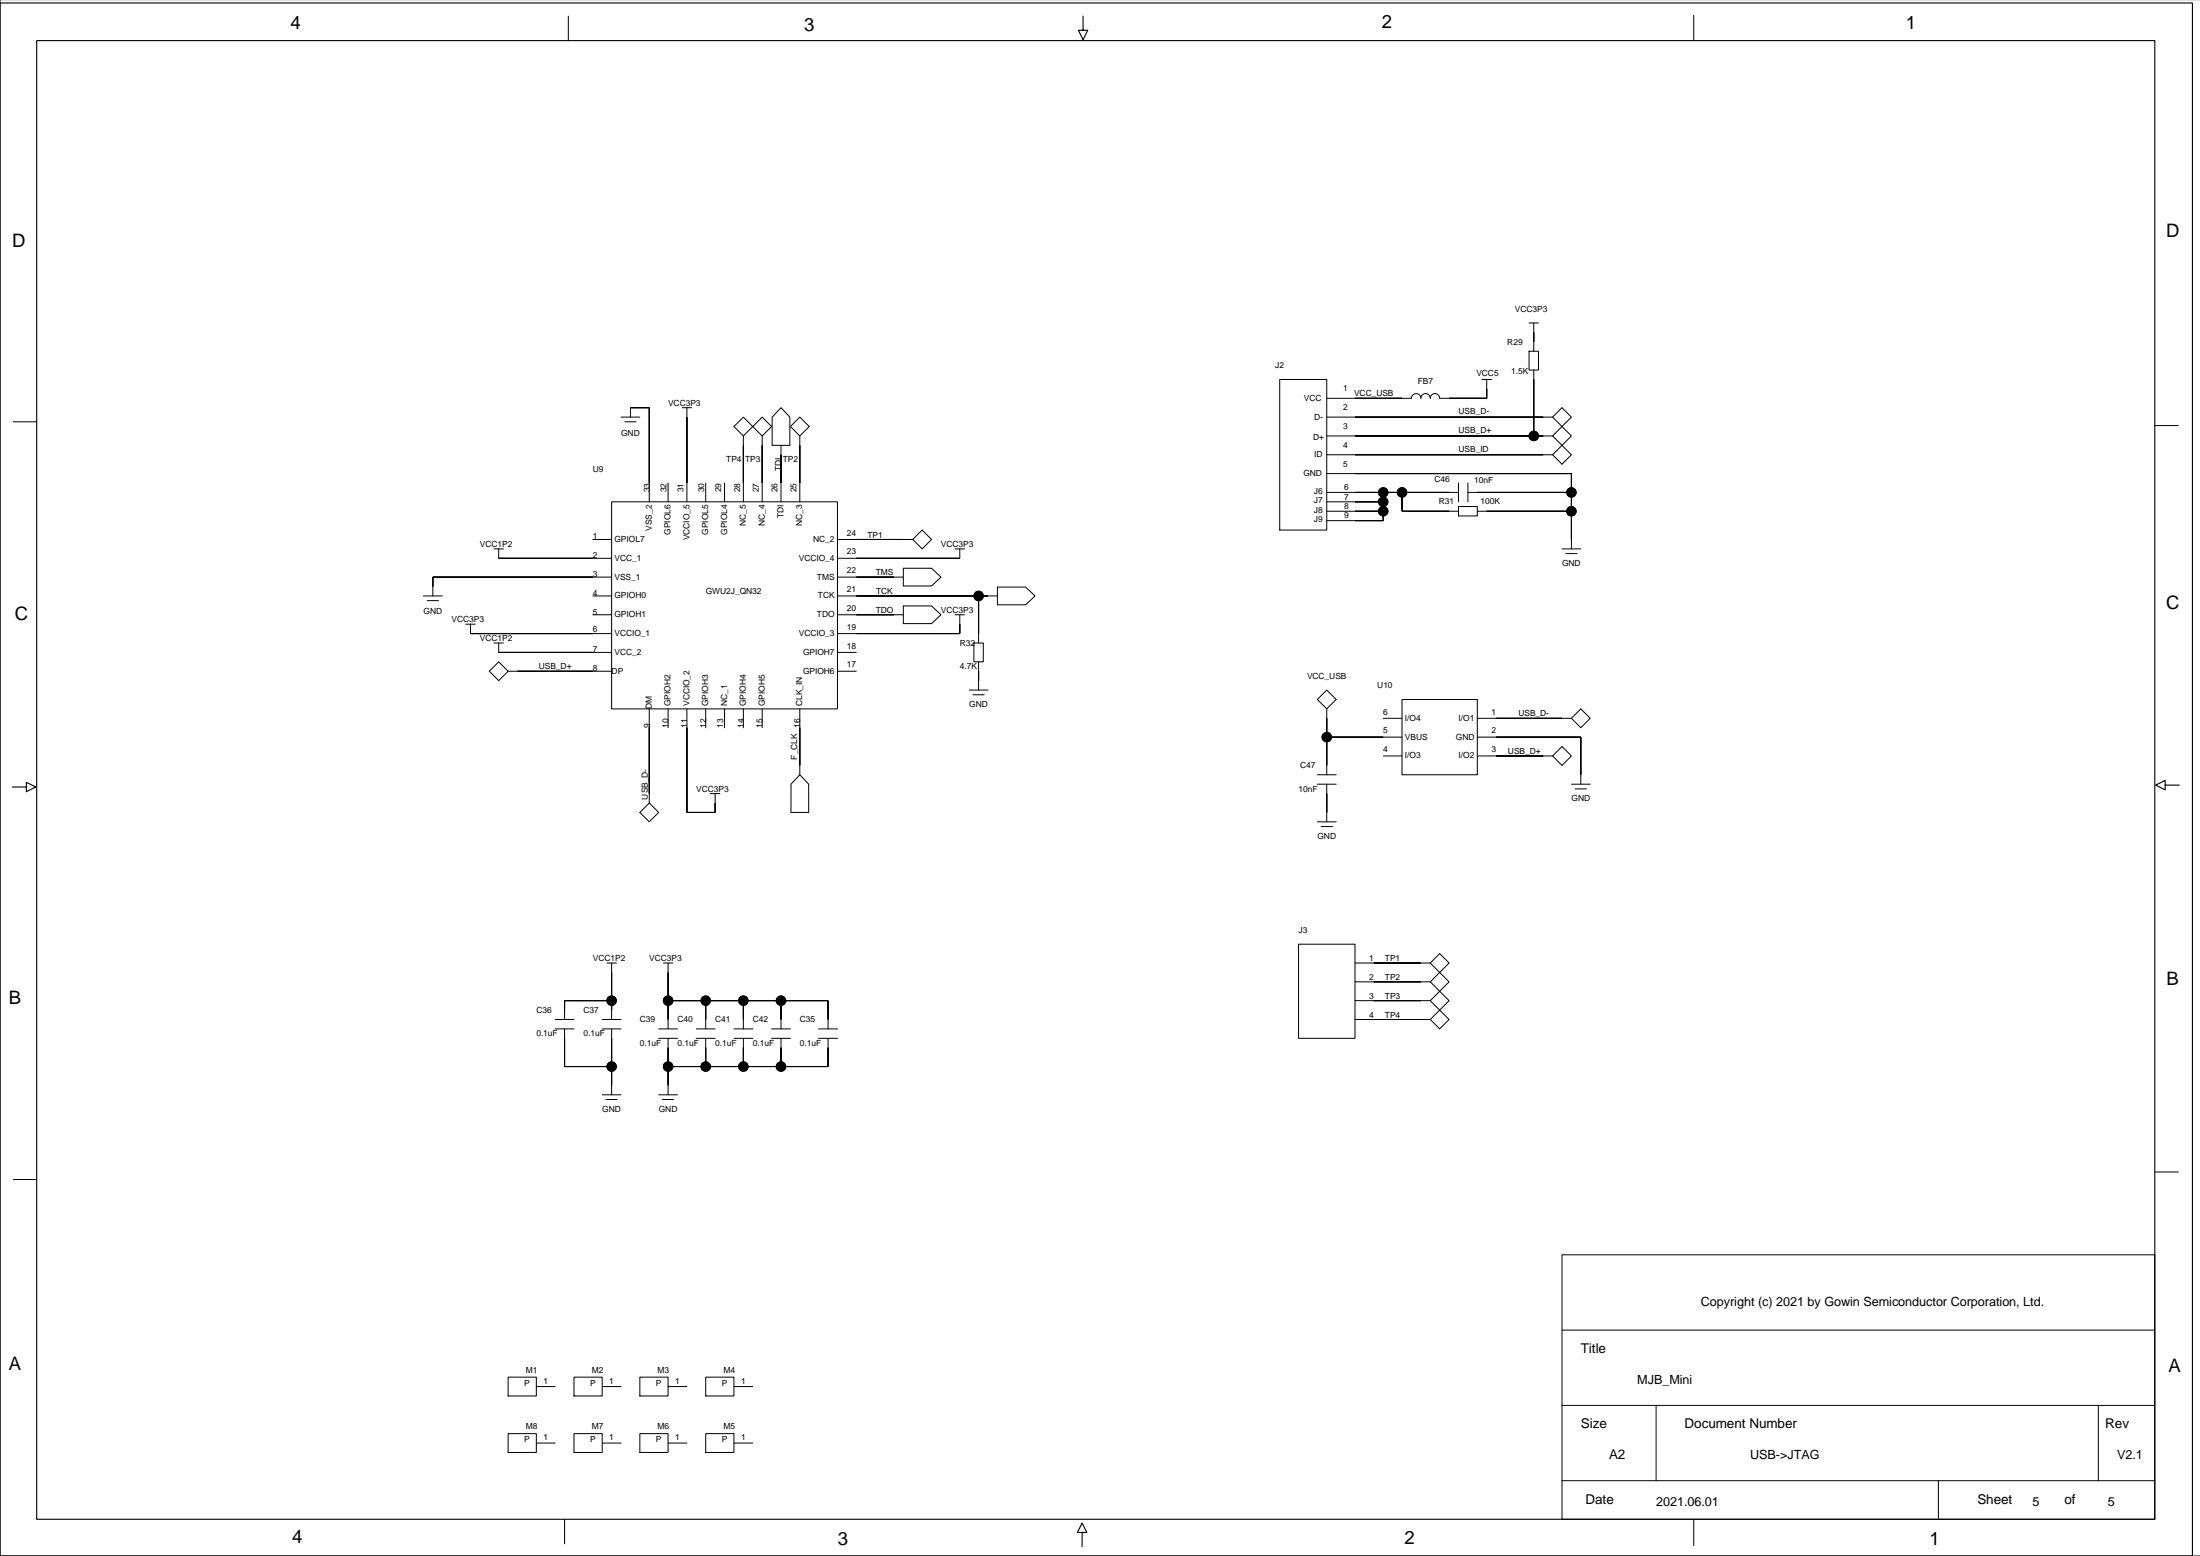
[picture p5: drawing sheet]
<svg xmlns="http://www.w3.org/2000/svg" width="594mm" height="420mm" viewBox="0 0 594 420" stroke-linecap="round" stroke-linejoin="round" font-family="sans-serif">
<g fill="none" stroke="#000" stroke-width=".27">
<path d="M0 -.1v419.9h593.8M153.4 4.4v6.6M457.1 4.1v6.9M406.3 99.8h.1M412.7 94.8h2.5v5h-2.5zM412.7 87.1h2.5M413.9 89.7h.1M413.9 87.1v7.7M413.9 99.8v17.8M419 84.6h.1M3.6 113.8h6.3M167.6 112.5h5.1"/>
<path d="M168.6 113.8h3.1M170.1 112.5v-2.5h5.1v25.4M184.1 110h2.5M185.4 112.5h.1M185.4 110v25.4M190.5 107.5h.1M200.6 112.5l2.6 2.6-2.6 2.5-2.5-2.5zM200.6 117.6v17.8M205.7 112.5l2.5 2.6-2.5 2.5-2.5-2.5zM205.7 117.6v17.8M210.8 110l2.4 2.5v7.7h-4.8v-7.7zM215.9 112.5l2.5 2.6-2.5 2.5-2.6-2.5z"/>
<path d="M215.9 117.6v17.8M345.4 102.4h12.7v40.6h-12.7zM358.1 117.6h60.9M358.1 112.5h60.9M400 102.4h2.5M401.2 104.9h.1M401.2 102.4v5.1h-12.7a1.27 1.27 0 0 0-1.2-1.3 1.27 1.27 0 0 0-1.3 1.3 1.27 1.27 0 0 0-1.3-1.3 1.27 1.27 0 0 0-1.2 1.3 1.27 1.27 0 0 0-1.3-1.3 1.27 1.27 0 0 0-1.3 1.3h-22.8M419 112.5l2.5-2.5 2.6 2.5-2.6 2.6zM421.5 115.1l-2.5 2.5 2.5 2.6M421.5 115.1l2.6 2.5-2.6 2.6M581.5 114.8h6.4M165.1 135.4h60.9v55.9h-60.9z"/>
<path d="M180.3 130.3v5.1M190.5 130.3v5.1M195.5 130.3v5.1M210.8 120.2v15.2M358.1 127.8h66v20.3M358.1 137.9h15.2M358.1 132.9h35.5M358.1 122.7h60.9M358.1 135.4h15.2M373.3 132.9v7.6h-15.2M378.4 132.9v5h15.2M393.6 136.7h5.1v2.5h-5.1z"/>
<path d="M393.6 130.3v5.1M396.1 132.9h28M396.1 130.3v5.1M398.7 137.9h25.4M419 122.7l2.5-2.5 2.6 2.5-2.6 2.5zM133.3 148.1h2.6M134.6 150.6h.1M134.6 148.1v2.5h30.5M139.7 145.5h.1M160 145.5h5.1M165.1 155.7h-48.3v5.1M226 155.7h17.8"/>
<path d="M226 145.5h20.3M243.8 153.3h7.6l2.5 2.4-2.5 2.4h-7.6zM248.9 143l2.5 2.5-2.5 2.6-2.6-2.6zM257.8 148.1h2.5M259 150.6h.1M259 148.1v2.5h-33M264.1 145.5h.1M269.2 158.4h7.6l2.5 2.4-2.5 2.4h-7.6zM421.5 148.1h5.1M422.6 149.4h3M114.3 160.8h5.1M115.3 162.1h3"/>
<path d="M125.7 168.4h2.5M127 170.9h.1M127 168.4v2.5h38.1M132.1 165.9h.1M133.3 173.5h2.6M134.6 176h.1M134.6 173.5v2.5h30.5M139.7 170.9h.1M160 160.8h5.1M160 165.9h5.1M226 160.8h43.2M226 165.9h17.8"/>
<path d="M226 176h5.1M243.8 163.5h7.6l2.5 2.4-2.5 2.4h-7.6zM257.8 165.9h2.5M259 168.4h.1M259 165.9v5h-33M262.8 173.5h2.6v5.1h-2.6zM264.1 163.3h.1M264.1 160.8v12.7M264.1 178.6v7.6M132.1 181.1l2.5-2.5 2.5 2.5-2.5 2.5zM137.1 181.1h28M175.2 191.3v25.4"/>
<path d="M180.3 191.3v5M185.4 191.3v27.9h7.6v-5.1M190.5 191.3v5M195.5 191.3v5M200.6 191.3v5M205.7 191.3v5M215.9 191.3v17.7M226 181.1h5.1M261.6 186.2h5M262.6 187.4h3M355.5 188.7l2.6-2.5 2.5 2.5-2.5 2.6zM358.1 191.3v17.7"/>
<path d="M358.1 198.9h20.3M373.3 193.8h5.1M378.4 188.7h20.3v20.3h-20.3zM398.7 193.8h25.4M398.7 198.9h27.9v12.7M424.1 193.8l2.5-2.5 2.6 2.5-2.6 2.5zM175.2 216.7l2.6 2.5-2.6 2.5-2.5-2.5zM191.7 214.1h2.6M193 216.7h.1M198.1 211.6h.1M215.9 209l2.3 2.6v7.6h-4.7v-7.6zM355.5 211.6h5.1"/>
<path d="M355.5 209h5.1M358.1 211.6v10.1M373.3 204h5.1M398.7 204h20.3M419 204l2.5-2.6 2.6 2.6-2.6 2.5zM424.1 211.6h5.1M425.1 212.8h3M355.5 221.7h5.1M356.5 223h3.1M163.8 259.8h2.5M165.1 259.8v15.3M170.1 257.3h.1"/>
<path d="M179 259.8h2.6M180.3 259.8v17.8M185.4 257.3h.1M350.4 254.7h15.3v25.4h-15.3zM365.7 259.8h20.3M386 259.8l2.5-2.5 2.6 2.5-2.6 2.6zM149.8 277.6h5.1M149.8 275.1h5.1M152.4 277.6v10.2h12.7M162.5 277.6h5.1M162.5 275.1h5.1M165.1 262.4h.1"/>
<path d="M165.1 270h-12.7v5.1M165.1 277.6v17.8M177.8 277.6h5M180.3 262.4h.1M180.3 270h43.2v7.6M187.9 277.6h5.1M190.5 270v7.6M198.1 277.6h5.1M200.6 270v7.6M208.2 277.6h5.1M210.8 270v7.6M220.9 277.6h5.1"/>
<path d="M365.7 275.1h20.3M365.7 270h20.3M365.7 264.9h20.3M386 275.1l2.5-2.6 2.6 2.6-2.6 2.5zM388.5 267.4l-2.5 2.6 2.5 2.5M388.5 267.4l2.6 2.6-2.6 2.5M388.5 262.4l-2.5 2.5 2.5 2.5M388.5 262.4l2.6 2.5-2.6 2.5M162.5 295.4h5.1M163.5 296.6h3.1M177.8 295.4h5M177.8 280.1h5"/>
<path d="M178.8 296.6h3M180.3 280.1v15.3M187.9 280.1h5.1M190.5 280.1v7.7M198.1 280.1h5.1M200.6 280.1v7.7M208.2 280.1h5.1M210.8 280.1v7.7M220.9 280.1h5.1M223.5 280.1v7.7h-43.2M3.6 318.2h6.3M581.5 316.2h6.4"/>
<path d="M421.5 338.5h160v71.4h-160zM421.5 358.9h160M137.1 371.6h7.6v5h-7.6zM144.7 374.1h5.1M154.9 371.6h7.6v5h-7.6zM162.5 374.1h5.1M172.7 371.6h7.6v5h-7.6zM180.3 374.1h5.1M190.5 371.6h7.6v5h-7.6zM198.1 374.1h5.1M421.5 379.2h160M446.9 379.2v20.3"/>
<path d="M566.3 379.2v20.3M137.1 386.8h7.6v5.1h-7.6zM144.7 389.3h5.1M154.9 386.8h7.6v5.1h-7.6zM162.5 389.3h5.1M172.7 386.8h7.6v5.1h-7.6zM180.3 389.3h5.1M190.5 386.8h7.6v5.1h-7.6zM198.1 389.3h5.1M421.5 399.5h160M523.1 399.5v10.1M152.4 409.9v6.6"/>
<path d="M457.1 410.2v6.8"/>
<circle cx="413.9" cy="117.6" r="1.27"/>
<circle cx="373.3" cy="137.9" r="1.27"/>
<circle cx="373.3" cy="132.9" r="1.27"/>
<circle cx="373.3" cy="135.4" r="1.27"/>
<circle cx="378.4" cy="132.9" r="1.27"/>
<circle cx="424.1" cy="137.9" r="1.27"/>
<circle cx="424.1" cy="132.9" r="1.27"/>
<circle cx="264.1" cy="160.8" r="1.27"/>
<circle cx="358.1" cy="198.9" r="1.27"/>
<circle cx="165.1" cy="270" r="1.27"/>
<circle cx="180.3" cy="270" r="1.27"/>
<circle cx="190.5" cy="270" r="1.27"/>
<circle cx="200.6" cy="270" r="1.27"/>
<circle cx="210.8" cy="270" r="1.27"/>
<circle cx="165.1" cy="287.8" r="1.27"/>
<circle cx="180.3" cy="287.8" r="1.27"/>
<circle cx="190.5" cy="287.8" r="1.27"/>
<circle cx="200.6" cy="287.8" r="1.27"/>
<circle cx="210.8" cy="287.8" r="1.27"/>
</g>
<path d="M0 .8h591.7v419h-591.7zM9.9 11h571.6v398.9h-571.6zM292.3 4.4v3.8h-1.3l1.3 2.5 1.3-2.5h-1.3M3.3 212.3h3.8v1.3l2.5-1.3-2.5-1.2v1.2M584.3 211.8v1.3l-2.5-1.3 2.5-1.2v1.2h3.8M292 413.5h-1.2l1.2-2.6 1.3 2.6h-1.3v3.8" fill="none" stroke="#000" stroke-width=".3"/>
<g fill="#000" stroke="#000" stroke-width=".27">
<path d="M413.9 89.7v2.5z" fill-rule="evenodd"/>
<path d="M170.1 110h5.1z" fill-rule="evenodd"/>
<path d="M175.2 110v20.3z" fill-rule="evenodd"/>
<path d="M185.4 112.5v17.8z" fill-rule="evenodd"/>
<path d="M365.7 117.6h48.2z" fill-rule="evenodd"/>
<path d="M365.7 107.5h12.7z" fill-rule="evenodd"/>
<path d="M391.1 107.5h10.1z" fill-rule="evenodd"/>
<path d="M401.2 104.9v2.6z" fill-rule="evenodd"/>
<path d="M413.9 102.4v15.2z" fill-rule="evenodd"/>
<path d="M365.7 112.5h50.8z" fill-rule="evenodd"/>
<path d="M413.9 117.6h2.6z" fill-rule="evenodd"/>
<path d="M200.6 120.2v10.1z" fill-rule="evenodd"/>
<path d="M205.7 120.2v10.1z" fill-rule="evenodd"/>
<path d="M210.8 122.7v7.6z" fill-rule="evenodd"/>
<path d="M215.9 120.2v10.1z" fill-rule="evenodd"/>
<path d="M373.3 137.9v2.6z" fill-rule="evenodd"/>
<path d="M373.3 135.4v2.5z" fill-rule="evenodd"/>
<path d="M365.7 135.4h7.6z" fill-rule="evenodd"/>
<path d="M365.7 137.9h7.6z" fill-rule="evenodd"/>
<path d="M365.7 132.9h7.6z" fill-rule="evenodd"/>
<path d="M373.3 132.9v2.5z" fill-rule="evenodd"/>
<path d="M378.4 132.9v5z" fill-rule="evenodd"/>
<path d="M373.3 132.9h5.1z" fill-rule="evenodd"/>
<path d="M378.4 132.9h12.7z" fill-rule="evenodd"/>
<path d="M378.4 137.9h12.7z" fill-rule="evenodd"/>
<path d="M365.7 122.7h50.8z" fill-rule="evenodd"/>
<path d="M365.7 127.8h58.4z" fill-rule="evenodd"/>
<path d="M398.7 132.9h25.4z" fill-rule="evenodd"/>
<path d="M424.1 137.9v7.6z" fill-rule="evenodd"/>
<path d="M424.1 132.9v5z" fill-rule="evenodd"/>
<path d="M424.1 127.8v5.1z" fill-rule="evenodd"/>
<path d="M401.2 137.9h22.9z" fill-rule="evenodd"/>
<path d="M116.8 155.7v2.5z" fill-rule="evenodd"/>
<path d="M116.8 155.7h43.2z" fill-rule="evenodd"/>
<path d="M134.6 150.6h25.4z" fill-rule="evenodd"/>
<path d="M231.1 155.7h10.1z" fill-rule="evenodd"/>
<path d="M231.1 145.5h12.7z" fill-rule="evenodd"/>
<path d="M231.1 150.6h27.9z" fill-rule="evenodd"/>
<path d="M365.7 140.5h7.6z" fill-rule="evenodd"/>
<path d="M134.6 176h25.4z" fill-rule="evenodd"/>
<path d="M127 170.9h33z" fill-rule="evenodd"/>
<path d="M231.1 165.9h10.1z" fill-rule="evenodd"/>
<path d="M259 168.4v2.5z" fill-rule="evenodd"/>
<path d="M231.1 170.9h27.9z" fill-rule="evenodd"/>
<path d="M231.1 160.8h33z" fill-rule="evenodd"/>
<path d="M264.1 160.8v10.1z" fill-rule="evenodd"/>
<path d="M264.1 160.8h2.5z" fill-rule="evenodd"/>
<path d="M139.7 181.1h20.3z" fill-rule="evenodd"/>
<path d="M175.2 196.3v17.8z" fill-rule="evenodd"/>
<path d="M185.4 196.3v22.9z" fill-rule="evenodd"/>
<path d="M215.9 196.3v10.2z" fill-rule="evenodd"/>
<path d="M264.1 181.1v2.5z" fill-rule="evenodd"/>
<path d="M358.1 198.9v7.6z" fill-rule="evenodd"/>
<path d="M358.1 193.8v5.1z" fill-rule="evenodd"/>
<path d="M358.1 198.9h15.2z" fill-rule="evenodd"/>
<path d="M403.8 193.8h17.7z" fill-rule="evenodd"/>
<path d="M426.6 198.9v10.1z" fill-rule="evenodd"/>
<path d="M403.8 198.9h22.8z" fill-rule="evenodd"/>
<path d="M193 216.7v2.5z" fill-rule="evenodd"/>
<path d="M185.4 219.2h7.6z" fill-rule="evenodd"/>
<path d="M358.1 214.1v5.1z" fill-rule="evenodd"/>
<path d="M403.8 204h12.7z" fill-rule="evenodd"/>
<path d="M370.8 259.8h12.7z" fill-rule="evenodd"/>
<path d="M152.4 270v2.5z" fill-rule="evenodd"/>
<path d="M165.1 262.4v7.6z" fill-rule="evenodd"/>
<path d="M152.4 270h12.7z" fill-rule="evenodd"/>
<path d="M165.1 270v2.5z" fill-rule="evenodd"/>
<path d="M180.3 262.4v7.6z" fill-rule="evenodd"/>
<path d="M180.3 270v5.1z" fill-rule="evenodd"/>
<path d="M190.5 270v5.1z" fill-rule="evenodd"/>
<path d="M180.3 270h10.2z" fill-rule="evenodd"/>
<path d="M200.6 270v5.1z" fill-rule="evenodd"/>
<path d="M190.5 270h10.1z" fill-rule="evenodd"/>
<path d="M200.6 270h10.2z" fill-rule="evenodd"/>
<path d="M210.8 270v5.1z" fill-rule="evenodd"/>
<path d="M210.8 270h12.7z" fill-rule="evenodd"/>
<path d="M223.5 270v5.1z" fill-rule="evenodd"/>
<path d="M370.8 275.1h12.7z" fill-rule="evenodd"/>
<path d="M370.8 270h12.7z" fill-rule="evenodd"/>
<path d="M370.8 264.9h12.7z" fill-rule="evenodd"/>
<path d="M152.4 280.1v7.7z" fill-rule="evenodd"/>
<path d="M165.1 287.8v5z" fill-rule="evenodd"/>
<path d="M165.1 280.1v7.7z" fill-rule="evenodd"/>
<path d="M152.4 287.8h12.7z" fill-rule="evenodd"/>
<path d="M180.3 287.8v5z" fill-rule="evenodd"/>
<path d="M180.3 282.7v5.1z" fill-rule="evenodd"/>
<path d="M180.3 287.8h10.2z" fill-rule="evenodd"/>
<path d="M190.5 282.7v5.1z" fill-rule="evenodd"/>
<path d="M200.6 282.7v5.1z" fill-rule="evenodd"/>
<path d="M190.5 287.8h10.1z" fill-rule="evenodd"/>
<path d="M210.8 282.7v5.1z" fill-rule="evenodd"/>
<path d="M200.6 287.8h10.2z" fill-rule="evenodd"/>
<path d="M223.5 282.7v5.1z" fill-rule="evenodd"/>
<path d="M210.8 287.8h12.7z" fill-rule="evenodd"/>
<circle cx="413.9" cy="117.6" r="1.27"/>
<circle cx="373.3" cy="137.9" r="1.27"/>
<circle cx="373.3" cy="132.9" r="1.27"/>
<circle cx="373.3" cy="135.4" r="1.27"/>
<circle cx="378.4" cy="132.9" r="1.27"/>
<circle cx="424.1" cy="137.9" r="1.27"/>
<circle cx="424.1" cy="132.9" r="1.27"/>
<circle cx="264.1" cy="160.8" r="1.27"/>
<circle cx="358.1" cy="198.9" r="1.27"/>
<circle cx="165.1" cy="270" r="1.27"/>
<circle cx="180.3" cy="270" r="1.27"/>
<circle cx="190.5" cy="270" r="1.27"/>
<circle cx="200.6" cy="270" r="1.27"/>
<circle cx="210.8" cy="270" r="1.27"/>
<circle cx="165.1" cy="287.8" r="1.27"/>
<circle cx="180.3" cy="287.8" r="1.27"/>
<circle cx="190.5" cy="287.8" r="1.27"/>
<circle cx="200.6" cy="287.8" r="1.27"/>
<circle cx="210.8" cy="287.8" r="1.27"/>
</g>
<g font-size="5">
<text x="78.4" y="7.9">4</text>
<text x="217" y="8.4">3</text>
<text x="372.9" y="7.6">2</text>
<text x="514.4" y="7.9">1</text>
<text x="584.6" y="64">D</text>
<text x="3.3" y="66.5">D</text>
<text x="4" y="167.4">C</text>
<text x="584.6" y="164.3">C</text>
<text x="584.7" y="265.6">B</text>
<text x="2.4" y="271">B</text>
<text x="2.4" y="369.5">A</text>
<text x="585.2" y="370.3">A</text>
<text x="78.9" y="416.2">4</text>
<text x="226.2" y="416.7">3</text>
<text x="379" y="416.5">2</text>
<text x="520.7" y="416.7">1</text>
</g>
<g font-size="3.6">
<text x="426.6" y="365">Title</text>
<text x="426.6" y="385.3">Size</text>
<text x="454.6" y="385.3">Document Number</text>
<text x="568.2" y="385.3">Rev</text>
<text x="434.2" y="393.6">A2</text>
<text x="427.9" y="405.7">Date</text>
<text x="533.6" y="405.7">Sheet</text>
<text x="557.2" y="405.9">of</text>
</g>
<g font-size="3.4">
<text x="459" y="352.3">Copyright (c) 2021 by Gowin Semiconductor Corporation, Ltd.</text>
<text x="441.9" y="373.3">MJB_Mini</text>
<text x="472.3" y="393.6">USB-&gt;JTAG</text>
<text x="571.4" y="393.6">V2.1</text>
<text x="446.9" y="406.3">2021.06.01</text>
<text x="548.5" y="406.3">5</text>
<text x="568.8" y="406.3">5</text>
</g>
<g font-size="2.3">
<text x="408.8" y="84.1">VCC3P3</text>
<text x="406.8" y="93.1">R29</text>
<text x="344.2" y="99.3">J2</text>
<text x="398.4" y="101.4">VCC5</text>
<text x="407.8" y="101">1.5K</text>
<text x="362.5" y="105.6">1</text>
<text x="365.4" y="107">VCC_USB</text>
<text x="382.7" y="103.7">FB7</text>
<text x="180.3" y="109.5">VCC3P3</text>
<text x="351.9" y="108.1">VCC</text>
<text x="354.7" y="113.3">D-</text>
<text x="362.5" y="110.7">2</text>
<text x="393.6" y="111.7">USB_D-</text>
<text x="167.6" y="117.5">GND</text>
<text x="354.3" y="118.6">D+</text>
<text x="362.5" y="115.8">3</text>
<text x="393.6" y="116.8">USB_D+</text>
<text x="196" y="124.7">TP4</text>
<text x="201.1" y="124.7">TP3</text>
<text x="211.2" y="124.7">TP2</text>
<text x="354.6" y="123.4">ID</text>
<text x="362.5" y="125.9">5</text>
<text x="362.5" y="120.8">4</text>
<text x="393.6" y="121.9">USB_ID</text>
<text x="160" y="127.3">U9</text>
<text x="210.8" y="127.1" transform="rotate(-90 210.8 127.1)">TDI</text>
<text x="351.7" y="128.5">GND</text>
<text x="387.1" y="130.1">C46</text>
<text x="397.9" y="130.2">10nF</text>
<text x="175.3" y="132.8" transform="rotate(-90 175.3 132.8)">33</text>
<text x="179.9" y="132.8" transform="rotate(-90 179.9 132.8)">32</text>
<text x="184.5" y="132.8" transform="rotate(-90 184.5 132.8)">31</text>
<text x="190.1" y="132.8" transform="rotate(-90 190.1 132.8)">30</text>
<text x="194.6" y="132.8" transform="rotate(-90 194.6 132.8)">29</text>
<text x="199.7" y="132.8" transform="rotate(-90 199.7 132.8)">28</text>
<text x="204.8" y="132.8" transform="rotate(-90 204.8 132.8)">27</text>
<text x="209.9" y="132.8" transform="rotate(-90 209.9 132.8)">26</text>
<text x="214.9" y="132.8" transform="rotate(-90 214.9 132.8)">25</text>
<text x="354.6" y="133.3">J6</text>
<text x="354.6" y="135.8">J7</text>
<text x="362.8" y="137.3">8</text>
<text x="362.8" y="134.8">7</text>
<text x="362.8" y="132.3">6</text>
<text x="388.3" y="135.9">R31</text>
<text x="399.6" y="135.9">100K</text>
<text x="175.9" y="143.2" transform="rotate(-90 175.9 143.2)">VSS_2</text>
<text x="201.3" y="141.9" transform="rotate(-90 201.3 141.9)">NC_5</text>
<text x="206.4" y="141.9" transform="rotate(-90 206.4 141.9)">NC_4</text>
<text x="211.5" y="139.8" transform="rotate(-90 211.5 139.8)">TDI</text>
<text x="216.5" y="141.9" transform="rotate(-90 216.5 141.9)">NC_3</text>
<text x="354.6" y="138.4">J8</text>
<text x="354.6" y="140.9">J9</text>
<text x="362.8" y="139.9">9</text>
<text x="129.5" y="147.6">VCC1P2</text>
<text x="160" y="145.5">1</text>
<text x="165.8" y="146.2">GPIOL7</text>
<text x="181" y="144.3" transform="rotate(-90 181 144.3)">GPIOL6</text>
<text x="186.1" y="145.8" transform="rotate(-90 186.1 145.8)">VCCIO_5</text>
<text x="191.1" y="144.3" transform="rotate(-90 191.1 144.3)">GPIOL5</text>
<text x="196.2" y="144.3" transform="rotate(-90 196.2 144.3)">GPIOL4</text>
<text x="219.5" y="146.2">NC_2</text>
<text x="228.6" y="144.5">24</text>
<text x="228.6" y="149.6">23</text>
<text x="234.1" y="145">TP1</text>
<text x="253.9" y="147.6">VCC3P3</text>
<text x="160" y="155.7">3</text>
<text x="160" y="150.6">2</text>
<text x="165.8" y="151.3">VCC_1</text>
<text x="215.6" y="151.3">VCCIO_4</text>
<text x="228.6" y="154.7">22</text>
<text x="236.3" y="155.2">TMS</text>
<text x="421.6" y="152.6">GND</text>
<text x="160" y="160.8">4</text>
<text x="165.8" y="156.4">VSS_1</text>
<text x="165.8" y="161.5">GPIOH0</text>
<text x="190.5" y="160.3">GWU2J_QN32</text>
<text x="220.5" y="156.4">TMS</text>
<text x="220.7" y="161.5">TCK</text>
<text x="228.6" y="159.8">21</text>
<text x="236.4" y="160.3">TCK</text>
<text x="114.3" y="165.8">GND</text>
<text x="121.9" y="167.9">VCC3P3</text>
<text x="160" y="165.9">5</text>
<text x="165.8" y="166.5">GPIOH1</text>
<text x="220.5" y="166.5">TDO</text>
<text x="228.6" y="164.8">20</text>
<text x="236.3" y="165.4">TDO</text>
<text x="253.9" y="165.3">VCC3P3</text>
<text x="129.5" y="173">VCC1P2</text>
<text x="160" y="170.4">6</text>
<text x="165.8" y="171.6">VCCIO_1</text>
<text x="215.6" y="171.6">VCCIO_3</text>
<text x="228.6" y="169.9">19</text>
<text x="160" y="176">7</text>
<text x="165.8" y="176.7">VCC_2</text>
<text x="216.7" y="176.7">GPIOH7</text>
<text x="228.6" y="175">18</text>
<text x="259" y="174.2">R32</text>
<text x="145.4" y="180.6">USB_D+</text>
<text x="160" y="181.1">8</text>
<text x="165.1" y="181.8">DP</text>
<text x="216.7" y="181.8">GPIOH6</text>
<text x="228.6" y="180.1">17</text>
<text x="259" y="180.6">4.7K</text>
<text x="352.7" y="183.1">VCC_USB</text>
<text x="371.7" y="185.7">U10</text>
<text x="175.9" y="191.3" transform="rotate(-90 175.9 191.3)">DM</text>
<text x="181" y="190.5" transform="rotate(-90 181 190.5)">GPIOH2</text>
<text x="186.1" y="190.5" transform="rotate(-90 186.1 190.5)">VCCIO_2</text>
<text x="191.1" y="190.5" transform="rotate(-90 191.1 190.5)">GPIOH3</text>
<text x="196.2" y="190.5" transform="rotate(-90 196.2 190.5)">NC_1</text>
<text x="201.3" y="190.5" transform="rotate(-90 201.3 190.5)">GPIOH4</text>
<text x="206.4" y="190.5" transform="rotate(-90 206.4 190.5)">GPIOH5</text>
<text x="216.5" y="190.5" transform="rotate(-90 216.5 190.5)">CLK_IN</text>
<text x="261.6" y="190.7">GND</text>
<text x="175.3" y="196.3" transform="rotate(-90 175.3 196.3)">9</text>
<text x="180.4" y="196.3" transform="rotate(-90 180.4 196.3)">10</text>
<text x="185.5" y="196.3" transform="rotate(-90 185.5 196.3)">11</text>
<text x="190.6" y="196.3" transform="rotate(-90 190.6 196.3)">12</text>
<text x="195.1" y="196.3" transform="rotate(-90 195.1 196.3)">13</text>
<text x="200.7" y="196.3" transform="rotate(-90 200.7 196.3)">14</text>
<text x="205.8" y="196.3" transform="rotate(-90 205.8 196.3)">15</text>
<text x="216" y="196.3" transform="rotate(-90 216 196.3)">16</text>
<text x="373.3" y="192.8">6</text>
<text x="373.3" y="197.9">5</text>
<text x="379.1" y="194.5">I/O4</text>
<text x="393.7" y="194.5">I/O1</text>
<text x="402.5" y="197.9">2</text>
<text x="402.5" y="192.8">1</text>
<text x="409.8" y="193.3">USB_D-</text>
<text x="373.3" y="202.9">4</text>
<text x="379.1" y="199.6">VBUS</text>
<text x="392.9" y="199.6">GND</text>
<text x="402.5" y="202.9">3</text>
<text x="407" y="203.4">USB_D+</text>
<text x="215.2" y="204.9" transform="rotate(-90 215.2 204.9)">F_CLK</text>
<text x="350.9" y="207.2">C47</text>
<text x="379.1" y="204.6">I/O3</text>
<text x="393.7" y="204.6">I/O2</text>
<text x="174.8" y="215.7" transform="rotate(-90 174.8 215.7)">USB_D-</text>
<text x="187.9" y="213.6">VCC3P3</text>
<text x="350.4" y="213.6">10nF</text>
<text x="424.1" y="216.1">GND</text>
<text x="355.5" y="226.3">GND</text>
<text x="350.4" y="251.7">J3</text>
<text x="160" y="259.3">VCC1P2</text>
<text x="175.2" y="259.3">VCC3P3</text>
<text x="369.5" y="259.3">1</text>
<text x="373.8" y="259.3">TP1</text>
<text x="369.5" y="264.4">2</text>
<text x="369.5" y="269.5">3</text>
<text x="373.8" y="269.5">TP3</text>
<text x="373.8" y="264.4">TP2</text>
<text x="144.7" y="273.2">C36</text>
<text x="157.4" y="273.2">C37</text>
<text x="172.7" y="275.7">C39</text>
<text x="182.8" y="275.7">C40</text>
<text x="193" y="275.7">C41</text>
<text x="203.2" y="275.7">C42</text>
<text x="215.9" y="275.7">C35</text>
<text x="369.5" y="274.6">4</text>
<text x="373.8" y="274.6">TP4</text>
<text x="144.7" y="279.6">0.1uF</text>
<text x="157.4" y="279.6">0.1uF</text>
<text x="172.7" y="282.2">0.1uF</text>
<text x="182.8" y="282.2">0.1uF</text>
<text x="193" y="282.2">0.1uF</text>
<text x="203.2" y="282.2">0.1uF</text>
<text x="215.9" y="282.2">0.1uF</text>
<text x="162.6" y="299.9">GND</text>
<text x="177.8" y="299.9">GND</text>
<text x="141.9" y="370.4">M1</text>
<text x="159.7" y="370.4">M2</text>
<text x="177.5" y="370.4">M3</text>
<text x="195.2" y="370.4">M4</text>
<text x="141.5" y="373.9">P</text>
<text x="146.7" y="373.3">1</text>
<text x="159.2" y="373.9">P</text>
<text x="164.4" y="373.3">1</text>
<text x="177" y="373.9">P</text>
<text x="182.2" y="373.3">1</text>
<text x="194.8" y="373.9">P</text>
<text x="200" y="373.3">1</text>
<text x="141.5" y="389.1">P</text>
<text x="141.9" y="385.7">M8</text>
<text x="146.7" y="388.5">1</text>
<text x="159.2" y="389.1">P</text>
<text x="159.7" y="385.7">M7</text>
<text x="164.4" y="388.5">1</text>
<text x="177" y="389.1">P</text>
<text x="177.5" y="385.7">M6</text>
<text x="182.2" y="388.5">1</text>
<text x="194.8" y="389.1">P</text>
<text x="195.2" y="385.7">M5</text>
<text x="200" y="388.5">1</text>
</g>
</svg>
